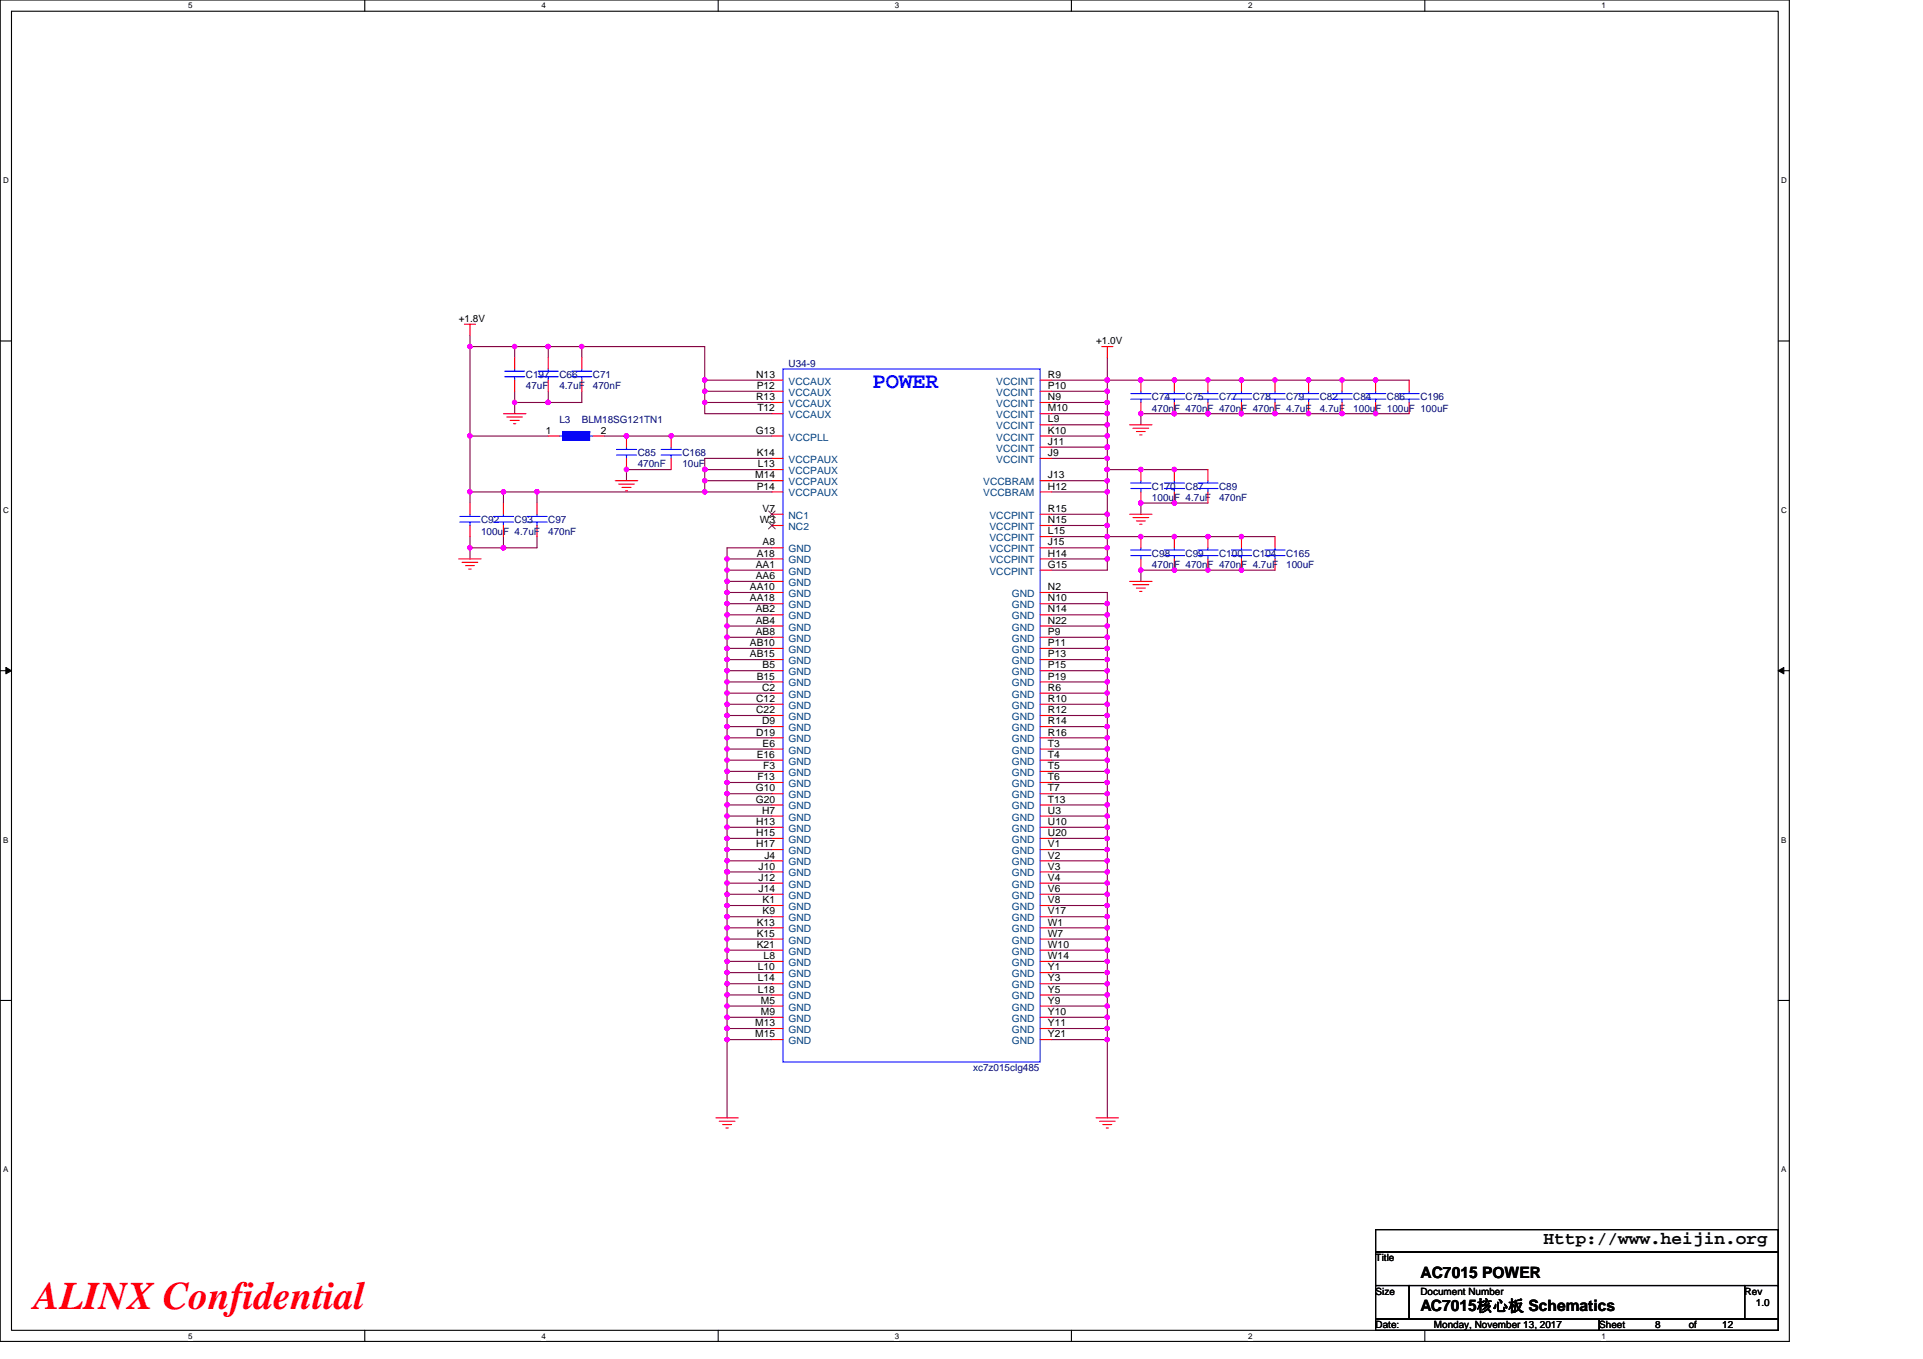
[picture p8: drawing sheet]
<svg xmlns="http://www.w3.org/2000/svg" width="297mm" height="210mm" viewBox="0 0 297 210" stroke-linecap="round" stroke-linejoin="round" font-family="sans-serif">
<path d="M0 0h276.4v207.3h-276.4zM1.8 1.7h272.9v203.8h-272.9z" fill="none" stroke="#000" stroke-width=".17"/>
<g fill="#fff">
<path d="M29.1 .2h.6v1.4h-.6z"/>
<path d="M29.1 205.7h.6v1.4h-.6z"/>
</g>
<path d="M56.3 0v1.7M56.3 205.5v1.8" fill="none" stroke="#000" stroke-width=".17"/>
<g fill="#fff">
<path d="M83.6 .2h.7v1.4h-.7z"/>
<path d="M83.6 205.7h.7v1.4h-.7z"/>
</g>
<path d="M110.9 0v1.7M110.9 205.5v1.8" fill="none" stroke="#000" stroke-width=".17"/>
<g fill="#fff">
<path d="M138.2 .2h.7v1.4h-.7z"/>
<path d="M138.2 205.7h.7v1.4h-.7z"/>
</g>
<path d="M165.5 0v1.7M165.5 205.5v1.8" fill="none" stroke="#000" stroke-width=".17"/>
<g fill="#fff">
<path d="M192.8 .2h.6v1.4h-.6z"/>
<path d="M192.8 205.7h.6v1.4h-.6z"/>
</g>
<path d="M220.1 0v1.7M220.1 205.5v1.8" fill="none" stroke="#000" stroke-width=".17"/>
<g fill="#fff">
<path d="M247.4 .2h.6v1.4h-.6z"/>
<path d="M247.4 205.7h.6v1.4h-.6z"/>
<path d="M.5 27.2h.8v1.4h-.8z"/>
<path d="M275.1 27.2h.9v1.4h-.9z"/>
<path d="M.5 78.1h.8v1.4h-.8z"/>
<path d="M275.1 78.1h.9v1.4h-.9z"/>
</g>
<path d="M0 52.7h1.8M274.7 52.7h1.7" fill="none" stroke="#000" stroke-width=".17"/>
<g fill="#fff">
<path d="M.5 129.1h.8v1.4h-.8z"/>
<path d="M275.1 129.1h.8v1.4h-.8z"/>
</g>
<path d="M0 103.6h1.8M274.7 103.6h1.7" fill="none" stroke="#000" stroke-width=".17"/>
<path d="M.9 103.1l.9 .5-.9 .5zM274.7 103.6l.8-.5v1z" fill="#000" stroke="#000" stroke-width=".15"/>
<g fill="#fff">
<path d="M.5 180h.8v1.4h-.8z"/>
<path d="M275.1 180h.8v1.4h-.8z"/>
</g>
<path d="M0 154.6h1.8M274.7 154.6h1.7M212.5 190h62.2v3.5h-62.2zM212.5 193.5h62.2v5.1h-62.2zM212.5 198.6h5.2v5.2h-5.2zM217.7 198.6h51.8v5.2h-51.8zM269.5 198.6h5.2v5.2h-5.2zM212.5 203.8h34.5v1.7h-34.5zM247 203.8h27.7v1.7h-27.7z" fill="none" stroke="#000" stroke-width=".17"/>
<g fill="none" stroke="#800040" stroke-width=".17">
<path d="M72.6 53.6v13.8h12.1M72.6 51.8v1.8M72.6 53.6h6.9M79.5 53.6h5.2M79.5 53.6v1.7M84.7 53.6v1.7M84.7 53.6h5.2M89.9 53.6v1.7M89.9 53.6h19v5.1h10.3M108.9 58.7v1.8M162.4 58.7h8.6M171 58.7h46.7"/>
<path d="M171 55.3v3.4M171 58.7v1.8M72.6 76h5.2v1.7M72.6 76v1.7M72.6 67.4v8.6M77.8 76h5.1M79.5 62.2h5.2M79.5 62.2v1.7M79.5 60.5v1.7M82.9 76v1.7M82.9 76h26M84.7 60.5v1.7"/>
<path d="M89.9 60.5v1.7h-5.2M93.3 67.4h25.9M103.7 72.6h-6.9v1.7M108.9 76h10.3M108.9 62.2v1.7h10.3M108.9 60.5v1.7h10.3M108.9 60.5h10.3M108.9 72.6h10.3M108.9 74.3h10.3M108.9 74.3v1.7M108.9 72.6v1.7M119.2 70.8h-10.3v1.8"/>
<path d="M162.4 60.5h8.6M162.4 62.2h8.6v1.7M162.4 63.9h8.6M162.4 65.6h8.6M162.4 67.4h8.6M162.4 69.1h8.6M162.4 70.8h8.6v1.8M162.4 74.3h8.6M162.4 76h8.6M162.4 79.5h8.6M171 72.6h15.6M171 63.9v1.7"/>
<path d="M171 67.4v1.7M171 74.3v1.7M171 65.6v1.8M171 79.5v1.7M171 72.6v1.7M171 76v3.5M171 69.1v1.7M171 60.5v1.7M186.6 77.7h-10.4v1.8M217.7 63.9h-41.5v1.7M72.6 84.6h5.2M72.6 84.6v1.8"/>
<path d="M72.6 82.9v1.7M77.8 82.9v1.7M82.9 82.9v1.7h-5.1M112.3 86.4h6.9M112.3 88.1h6.9M112.3 89.8h6.9M112.3 91.5h6.9M112.3 93.3h6.9M112.3 95h6.9M112.3 96.7h6.9M112.3 98.5h6.9M112.3 86.4v1.7"/>
<path d="M112.3 88.1v1.7M112.3 89.8v1.7M112.3 91.5v1.8M112.3 93.3v1.7M112.3 95v1.7M112.3 96.7v1.8M112.3 98.5v1.7M119.2 84.6h-6.9v1.8M162.4 81.2h8.6M162.4 82.9h8.6M162.4 84.6h8.6M162.4 86.4h8.6"/>
<path d="M162.4 91.5h8.6v1.8M162.4 93.3h8.6M162.4 95h8.6M162.4 96.7h8.6M162.4 98.5h8.6M171 82.9h26M171 81.2v1.7M171 84.6v1.8M171 86.4v1.7h-8.6M171 82.9v1.7M171 93.3v1.7M171 95v1.7"/>
<path d="M171 96.7v1.8M171 98.5v1.7M197 88.1h-20.8v1.7M112.3 100.2h6.9M112.3 100.2v1.7M112.3 101.9h6.9M112.3 103.6h6.9M112.3 105.4h6.9M112.3 107.1h6.9M112.3 108.8h6.9M112.3 110.6h6.9M112.3 112.3h6.9"/>
<path d="M112.3 114h6.9M112.3 115.7h6.9M112.3 117.5h6.9M112.3 119.2h6.9M112.3 101.9v1.7M112.3 103.6v1.8M112.3 105.4v1.7M112.3 107.1v1.7M112.3 108.8v1.8M112.3 110.6v1.7M112.3 112.3v1.7M112.3 114v1.7"/>
<path d="M112.3 115.7v1.8M112.3 117.5v1.7M112.3 119.2v1.7M162.4 100.2h8.6M162.4 101.9h8.6M162.4 103.6h8.6M162.4 105.4h8.6M162.4 107.1h8.6M162.4 108.8h8.6M162.4 110.6h8.6M162.4 112.3h8.6M162.4 114h8.6"/>
<path d="M162.4 115.7h8.6M162.4 117.5h8.6M162.4 119.2h8.6M171 100.2v1.7M171 103.6v1.8M171 101.9v1.7M171 110.6v1.7M171 108.8v1.8M171 107.1v1.7M171 105.4v1.7M171 112.3v1.7M171 114v1.7"/>
<path d="M171 115.7v1.8M171 117.5v1.7M171 119.2v1.7M112.3 120.9h6.9M112.3 122.6h6.9M112.3 124.4h6.9M112.3 126.1h6.9M112.3 127.8h6.9M112.3 129.5h6.9M112.3 131.3h6.9M112.3 133h6.9M112.3 134.7h6.9"/>
<path d="M112.3 136.5h6.9M112.3 138.2h6.9M112.3 139.9h6.9M112.3 131.3v1.7M112.3 138.2v1.7M112.3 120.9v1.7M112.3 122.6v1.8M112.3 124.4v1.7M112.3 126.1v1.7M112.3 127.8v1.7M112.3 129.5v1.8M112.3 133v1.7"/>
<path d="M112.3 134.7v1.8M112.3 136.5v1.7M112.3 139.9v1.7M162.4 120.9h8.6M162.4 122.6h8.6M162.4 124.4h8.6M162.4 126.1h8.6M162.4 127.8h8.6M162.4 129.5h8.6M162.4 131.3h8.6M162.4 133h8.6M162.4 134.7h8.6"/>
<path d="M162.4 136.5h8.6M162.4 138.2h8.6M162.4 139.9h8.6M171 120.9v1.7M171 124.4v1.7M171 122.6v1.8M171 131.3v1.7M171 129.5v1.8M171 127.8v1.7M171 126.1v1.7M171 134.7v1.8M171 133v1.7"/>
<path d="M171 136.5v1.7M171 138.2v1.7M171 139.9v3.5M112.3 143.4h6.9M112.3 141.6h6.9M112.3 145.1h6.9M112.3 146.8h6.9M112.3 148.5h6.9M112.3 150.3h6.9M112.3 152h6.9M112.3 153.7h6.9M112.3 155.4h6.9"/>
<path d="M112.3 157.2h6.9M112.3 158.9h6.9M112.3 141.6v1.8M112.3 143.4v3.4M112.3 155.4v1.8M112.3 152v3.4M112.3 146.8v1.7M112.3 158.9v1.7M112.3 148.5v1.8M112.3 150.3v1.7M112.3 157.2v1.7M162.4 141.6h8.6"/>
<path d="M162.4 143.4h8.6M162.4 145.1h8.6M162.4 146.8h8.6M162.4 148.5h8.6M162.4 150.3h8.6M162.4 152h8.6M162.4 153.7h8.6M162.4 155.4h8.6M162.4 157.2h8.6M162.4 158.9h8.6M171 143.4v1.7M171 153.7v1.7"/>
<path d="M171 148.5v5.2M171 145.1v3.4M171 155.4v1.8M171 157.2v1.7M171 158.9v1.7M112.3 160.6h6.9M112.3 160.6v12.1M162.4 160.6h8.6M171 160.6v12.1"/>
</g>
<g fill="#f0f" stroke="#f0f" stroke-width=".17">
<circle cx="84.7" cy="53.5" r=".33"/>
<circle cx="79.5" cy="53.5" r=".33"/>
<circle cx="108.9" cy="62.2" r=".33"/>
<circle cx="108.9" cy="60.4" r=".34"/>
<circle cx="108.9" cy="58.7" r=".34"/>
<circle cx="72.6" cy="76" r=".34"/>
<circle cx="72.6" cy="84.6" r=".34"/>
<circle cx="84.7" cy="62.2" r=".33"/>
<circle cx="79.5" cy="62.2" r=".33"/>
<circle cx="89.9" cy="53.5" r=".33"/>
<circle cx="82.9" cy="76" r=".34"/>
<circle cx="77.8" cy="76" r=".34"/>
<circle cx="77.8" cy="84.6" r=".34"/>
<circle cx="108.9" cy="76" r=".34"/>
<circle cx="108.9" cy="72.5" r=".34"/>
<circle cx="108.9" cy="74.3" r=".34"/>
<circle cx="103.7" cy="67.3" r=".34"/>
<circle cx="96.8" cy="72.5" r=".34"/>
<circle cx="96.8" cy="67.3" r=".34"/>
<circle cx="72.6" cy="67.3" r=".34"/>
<circle cx="72.6" cy="53.5" r=".33"/>
<circle cx="171" cy="58.7" r=".34"/>
<circle cx="171" cy="62.2" r=".33"/>
<circle cx="171" cy="65.6" r=".34"/>
<circle cx="171" cy="63.9" r=".34"/>
<circle cx="171" cy="69.1" r=".34"/>
<circle cx="171" cy="67.3" r=".34"/>
<circle cx="171" cy="70.8" r=".33"/>
<circle cx="171" cy="74.3" r=".34"/>
<circle cx="171" cy="79.4" r=".33"/>
<circle cx="171" cy="82.9" r=".34"/>
<circle cx="171" cy="81.2" r=".34"/>
<circle cx="171" cy="86.4" r=".34"/>
<circle cx="171" cy="84.6" r=".34"/>
<circle cx="171" cy="93.3" r=".34"/>
<circle cx="171" cy="95" r=".34"/>
<circle cx="171" cy="96.7" r=".33"/>
<circle cx="171" cy="100.2" r=".34"/>
<circle cx="171" cy="103.6" r=".34"/>
<circle cx="171" cy="101.9" r=".34"/>
<circle cx="171" cy="110.5" r=".34"/>
<circle cx="171" cy="108.8" r=".34"/>
<circle cx="171" cy="107.1" r=".34"/>
<circle cx="171" cy="105.4" r=".33"/>
<circle cx="171" cy="112.3" r=".34"/>
<circle cx="171" cy="114" r=".33"/>
<circle cx="171" cy="115.7" r=".34"/>
<circle cx="171" cy="117.5" r=".34"/>
<circle cx="171" cy="120.9" r=".34"/>
<circle cx="171" cy="124.4" r=".34"/>
<circle cx="171" cy="122.6" r=".33"/>
<circle cx="171" cy="131.3" r=".33"/>
<circle cx="171" cy="129.5" r=".34"/>
<circle cx="171" cy="127.8" r=".34"/>
<circle cx="171" cy="126.1" r=".34"/>
<circle cx="171" cy="138.2" r=".34"/>
<circle cx="171" cy="134.7" r=".34"/>
<circle cx="171" cy="133" r=".34"/>
<circle cx="171" cy="119.2" r=".34"/>
<circle cx="207.3" cy="58.7" r=".34"/>
<circle cx="202.1" cy="58.7" r=".34"/>
<circle cx="196.9" cy="58.7" r=".34"/>
<circle cx="191.7" cy="58.7" r=".34"/>
<circle cx="186.6" cy="58.7" r=".34"/>
<circle cx="181.4" cy="58.7" r=".34"/>
<circle cx="176.2" cy="58.7" r=".34"/>
<circle cx="207.3" cy="63.9" r=".34"/>
<circle cx="202.1" cy="63.9" r=".34"/>
<circle cx="191.7" cy="63.9" r=".34"/>
<circle cx="186.6" cy="63.9" r=".34"/>
<circle cx="181.4" cy="63.9" r=".34"/>
<circle cx="176.2" cy="63.9" r=".34"/>
<circle cx="181.4" cy="72.5" r=".34"/>
<circle cx="176.2" cy="72.5" r=".34"/>
<circle cx="171" cy="72.5" r=".34"/>
<circle cx="181.4" cy="77.7" r=".34"/>
<circle cx="191.7" cy="82.9" r=".34"/>
<circle cx="181.4" cy="82.9" r=".34"/>
<circle cx="176.2" cy="82.9" r=".34"/>
<circle cx="186.6" cy="82.9" r=".34"/>
<circle cx="176.2" cy="88.1" r=".33"/>
<circle cx="186.6" cy="88.1" r=".33"/>
<circle cx="191.8" cy="88.1" r=".33"/>
<circle cx="181.4" cy="88.1" r=".33"/>
<circle cx="196.9" cy="63.9" r=".34"/>
<circle cx="171" cy="98.4" r=".34"/>
<circle cx="171" cy="76" r=".34"/>
<circle cx="171" cy="60.4" r=".34"/>
<circle cx="171" cy="136.4" r=".34"/>
<circle cx="212.5" cy="58.7" r=".34"/>
<circle cx="212.5" cy="63.9" r=".34"/>
<circle cx="112.3" cy="100.2" r=".34"/>
<circle cx="112.3" cy="101.9" r=".34"/>
<circle cx="112.3" cy="103.6" r=".34"/>
<circle cx="112.3" cy="131.3" r=".33"/>
<circle cx="112.3" cy="138.2" r=".34"/>
<circle cx="112.3" cy="141.6" r=".34"/>
<circle cx="112.3" cy="105.4" r=".33"/>
<circle cx="112.3" cy="107.1" r=".34"/>
<circle cx="112.3" cy="108.8" r=".34"/>
<circle cx="112.3" cy="110.5" r=".34"/>
<circle cx="112.3" cy="112.3" r=".34"/>
<circle cx="112.3" cy="114" r=".33"/>
<circle cx="112.3" cy="115.7" r=".34"/>
<circle cx="112.3" cy="117.5" r=".34"/>
<circle cx="112.3" cy="119.2" r=".34"/>
<circle cx="112.3" cy="120.9" r=".34"/>
<circle cx="112.3" cy="122.6" r=".33"/>
<circle cx="112.3" cy="124.4" r=".34"/>
<circle cx="112.3" cy="126.1" r=".34"/>
<circle cx="112.3" cy="127.8" r=".34"/>
<circle cx="112.3" cy="129.5" r=".34"/>
<circle cx="112.3" cy="86.4" r=".34"/>
<circle cx="112.3" cy="88.1" r=".33"/>
<circle cx="112.3" cy="133" r=".34"/>
<circle cx="112.3" cy="89.8" r=".34"/>
<circle cx="112.3" cy="91.5" r=".34"/>
<circle cx="112.3" cy="134.7" r=".34"/>
<circle cx="112.3" cy="93.3" r=".34"/>
<circle cx="112.3" cy="136.4" r=".34"/>
<circle cx="112.3" cy="95" r=".34"/>
<circle cx="112.3" cy="139.9" r=".33"/>
<circle cx="112.3" cy="96.7" r=".33"/>
<circle cx="112.3" cy="98.4" r=".34"/>
<circle cx="112.3" cy="160.6" r=".34"/>
<circle cx="112.3" cy="145.1" r=".34"/>
<circle cx="112.3" cy="148.5" r=".33"/>
<circle cx="112.3" cy="150.3" r=".34"/>
<circle cx="112.3" cy="152" r=".34"/>
<circle cx="112.3" cy="153.7" r=".34"/>
<circle cx="112.3" cy="158.9" r=".34"/>
<circle cx="112.3" cy="143.4" r=".34"/>
<circle cx="112.3" cy="155.4" r=".34"/>
<circle cx="112.3" cy="146.8" r=".34"/>
<circle cx="112.3" cy="157.2" r=".33"/>
<circle cx="171" cy="139.9" r=".33"/>
<circle cx="171" cy="141.6" r=".34"/>
<circle cx="171" cy="143.4" r=".34"/>
<circle cx="171" cy="146.8" r=".34"/>
<circle cx="171" cy="150.3" r=".34"/>
<circle cx="171" cy="152" r=".34"/>
<circle cx="171" cy="158.9" r=".34"/>
<circle cx="171" cy="160.6" r=".34"/>
<circle cx="171" cy="153.7" r=".34"/>
<circle cx="171" cy="148.5" r=".33"/>
<circle cx="171" cy="145.1" r=".34"/>
<circle cx="171" cy="155.4" r=".34"/>
<circle cx="171" cy="157.2" r=".33"/>
<circle cx="176.2" cy="77.7" r=".34"/>
</g>
<g fill="none" stroke="#f00" stroke-width=".17">
<path d="M71.7 50.1h1.7M72.6 50.1v1.7M79.5 55.3v1.7M79.5 58.7v1.8M84.7 55.3v1.7M84.7 58.7v1.8M89.9 55.3v1.7M89.9 58.7v1.8M119.2 58.7h1.7M160.7 58.7h1.7M170.2 53.6h1.7M171 53.6v1.7"/>
<path d="M176.2 58.7v1.8M181.4 58.7v1.8M186.6 58.7v1.8M191.8 58.7v1.8M197 58.7v1.8M202.1 58.7v1.8M207.3 58.7v1.8M212.5 58.7v1.8M217.7 58.7v1.8M72.6 77.7v1.8M77.8 63.9h3.4M77.8 77.7v1.8"/>
<path d="M78.3 64.4h2.4M78.8 65h1.4M79.3 65.5h.4M82.9 77.7v1.8M84.7 67.4h1.7M91.6 67.4h1.7M95 74.3h3.5M95.6 74.8h2.4M96.1 75.3h1.4M96.6 75.8h.3M96.8 67.4v1.7M96.8 70.8v1.8"/>
<path d="M103.7 67.4v1.7M103.7 70.8v1.8M119.2 60.5h1.7M119.2 62.2h1.7M119.2 63.9h1.7M119.2 70.8h1.7M119.2 72.6h1.7M119.2 74.3h1.7M119.2 76h1.7M119.2 79.5h1.7M119.2 67.4h1.7M160.7 76h1.7"/>
<path d="M160.7 74.3h1.7M160.7 70.8h1.7M160.7 69.1h1.7M160.7 67.4h1.7M160.7 65.6h1.7M160.7 63.9h1.7M160.7 62.2h1.7M160.7 60.5h1.7M160.7 79.5h1.7M174.5 65.6h3.4M174.5 79.5h3.4M175 66.2h2.4"/>
<path d="M175 80h2.4M175.5 66.7h1.4M176 67.2h.4M176.2 72.6v1.7M176.2 76v1.7M176.2 62.2v1.7M181.4 72.6v1.7M181.4 76v1.7M181.4 62.2v1.7M186.6 62.2v1.7M186.6 72.6v1.7M186.6 76v1.7"/>
<path d="M191.8 62.2v1.7M197 62.2v1.7M202.1 62.2v1.7M207.3 62.2v1.7M212.5 62.2v1.7M217.7 62.2v1.7M70.9 86.4h3.4M71.4 86.9h2.4M71.9 87.4h1.4M72.4 87.9h.4M72.6 81.2v1.7M77.8 81.2v1.7"/>
<path d="M82.9 81.2v1.7M119.2 84.6h1.7M119.2 86.4h1.7M119.2 88.1h1.7M119.2 89.8h1.7M119.2 91.5h1.7M119.2 93.3h1.7M119.2 95h1.7M119.2 96.7h1.7M119.2 98.5h1.7M119.2 81.2h1.7M160.7 88.1h1.7"/>
<path d="M160.7 86.4h1.7M160.7 84.6h1.7M160.7 82.9h1.7M160.7 81.2h1.7M160.7 91.5h1.7M160.7 93.3h1.7M160.7 95h1.7M160.7 96.7h1.7M160.7 98.5h1.7M174.5 89.8h3.4M175 90.3h2.4M175.5 80.5h1.4"/>
<path d="M175.5 90.9h1.4M176 81h.4M176 91.4h.4M176.2 82.9v1.7M176.2 86.4v1.7M181.4 82.9v1.7M181.4 86.4v1.7M186.6 82.9v1.7M186.6 86.4v1.7M191.8 82.9v1.7M191.8 86.4v1.7M197 82.9v1.7"/>
<path d="M197 86.4v1.7M119.2 100.2h1.7M119.2 101.9h1.7M119.2 103.6h1.7M119.2 105.4h1.7M119.2 107.1h1.7M119.2 108.8h1.7M119.2 110.6h1.7M119.2 112.3h1.7M119.2 114h1.7M119.2 115.7h1.7M119.2 117.5h1.7"/>
<path d="M119.2 119.2h1.7M160.7 100.2h1.7M160.7 101.9h1.7M160.7 103.6h1.7M160.7 105.4h1.7M160.7 107.1h1.7M160.7 108.8h1.7M160.7 110.6h1.7M160.7 112.3h1.7M160.7 114h1.7M160.7 115.7h1.7M160.7 117.5h1.7"/>
<path d="M160.7 119.2h1.7M119.2 120.9h1.7M119.2 122.6h1.7M119.2 124.4h1.7M119.2 126.1h1.7M119.2 127.8h1.7M119.2 129.5h1.7M119.2 131.3h1.7M119.2 133h1.7M119.2 134.7h1.7M119.2 136.5h1.7M119.2 138.2h1.7"/>
<path d="M119.2 139.9h1.7M160.7 120.9h1.7M160.7 122.6h1.7M160.7 124.4h1.7M160.7 126.1h1.7M160.7 127.8h1.7M160.7 129.5h1.7M160.7 131.3h1.7M160.7 133h1.7M160.7 134.7h1.7M160.7 136.5h1.7M160.7 138.2h1.7"/>
<path d="M160.7 139.9h1.7M119.2 141.6h1.7M119.2 143.4h1.7M119.2 145.1h1.7M119.2 146.8h1.7M119.2 148.5h1.7M119.2 150.3h1.7M119.2 152h1.7M119.2 153.7h1.7M119.2 155.4h1.7M119.2 157.2h1.7M119.2 158.9h1.7"/>
<path d="M160.7 141.6h1.7M160.7 143.4h1.7M160.7 145.1h1.7M160.7 146.8h1.7M160.7 148.5h1.7M160.7 150.3h1.7M160.7 152h1.7M160.7 153.7h1.7M160.7 155.4h1.7M160.7 157.2h1.7M160.7 158.9h1.7M110.6 172.7h3.4"/>
<path d="M111.1 173.2h2.4M111.6 173.8h1.4M112.1 174.3h.4M119.2 160.6h1.7M160.7 160.6h1.7M169.3 172.7h3.5M169.8 173.2h2.5M170.3 173.8h1.4M170.9 174.3h.3"/>
</g>
<g fill="none" stroke="#00f" stroke-width=".17">
<path d="M78 58.2h3M78 57.4h3M79.5 57v.4M79.5 58.2v.5M83.1 58.2h3.1M83.1 57.4h3.1M84.7 57v.4M84.7 58.2v.5M88.3 58.2h3.1M88.3 57.4h3.1M89.9 57v.4M89.9 58.2v.5"/>
<path d="M120.9 57h39.8v107.1h-39.8zM71 79.8h3.1M72.6 79.5v.3M76.2 79.8h3.1M77.8 79.5v.3M81.4 79.8h3.1M82.9 79.5v.3M86.4 67.4h.5M91.1 67.4h.5M95.2 70.3h3.1M95.2 69.4h3.1M96.8 69.1v.3"/>
<path d="M96.8 70.3v.5M102.1 70.3h3.1M102.1 69.4h3.1M103.7 69.1v.3M103.7 70.3v.5M174.7 75.5h3.1M174.7 74.6h3.1M174.7 61.7h3.1M174.7 60.8h3.1M176.2 74.3v.3M176.2 75.5v.5M176.2 60.5v.3"/>
<path d="M176.2 61.7v.5M179.8 75.5h3.2M179.8 74.6h3.2M179.8 61.7h3.2M179.8 60.8h3.2M181.4 74.3v.3M181.4 75.5v.5M181.4 60.5v.3M181.4 61.7v.5M185 61.7h3.1M185 60.8h3.1M185 75.5h3.1"/>
<path d="M185 74.6h3.1M186.6 60.5v.3M186.6 61.7v.5M186.6 74.3v.3M186.6 75.5v.5M190.2 61.7h3.1M190.2 60.8h3.1M191.8 60.5v.3M191.8 61.7v.5M195.4 61.7h3.1M195.4 60.8h3.1M197 60.5v.3"/>
<path d="M197 61.7v.5M200.6 61.7h3.1M200.6 60.8h3.1M202.1 60.5v.3M202.1 61.7v.5M205.8 61.7h3.1M205.8 60.8h3.1M207.3 60.5v.3M207.3 61.7v.5M210.9 61.7h3.2M210.9 60.8h3.2M212.5 60.5v.3"/>
<path d="M212.5 61.7v.5M216.1 61.7h3.1M216.1 60.8h3.1M217.7 60.5v.3M217.7 61.7v.5M71 80.7h3.1M72.6 80.7v.5M76.2 80.7h3.1M77.8 80.7v.5M81.4 80.7h3.1M82.9 80.7v.5M174.7 85.9h3.1"/>
<path d="M174.7 85h3.1M176.2 84.6v.4M176.2 85.9v.5M179.8 85.9h3.2M179.8 85h3.2M181.4 84.6v.4M181.4 85.9v.5M185 85.9h3.1M185 85h3.1M186.6 84.6v.4M186.6 85.9v.5M190.2 85.9h3.1"/>
<path d="M190.2 85h3.1M191.8 84.6v.4M191.8 85.9v.5M195.4 85.9h3.1M195.4 85h3.1M197 84.6v.4M197 85.9v.5"/>
</g>
<path d="M86.9 66.7v1.4h4.2v-1.4z" fill-rule="evenodd" fill="#00f" stroke="#00f" stroke-width=".17"/>
<path d="M118.7 79l1.1 1M119.7 79l-1 1M118.7 80.7l1.1 1M119.7 80.7l-1 1" fill="none" stroke="#804000" stroke-width=".15"/>
<text font-size="6" fill="#f00" x="5.2" y="202.3">ALINX Confidential</text>
<text font-size="3.5" fill="#00f" x="134.8" y="59.9">POWER</text>
<text font-size="2.8" x="238.4" y="192.3">Http://www.heijin.org</text>
<g font-size="2.4">
<text x="219.4" y="197.4">AC7015 POWER</text>
<text x="219.4" y="202.6">AC7015核心板 Schematics</text>
</g>
<g font-size="1.5">
<text x="70.9" y="49.8">+1.8V</text>
<text x="169.3" y="53.2">+1.0V</text>
<text x="116.8" y="58.4">N13</text>
<text x="161.9" y="58.4">R9</text>
<text x="116.8" y="61.8">R13</text>
<text x="116.9" y="60.1">P12</text>
<text x="117" y="63.6">T12</text>
<text x="161.9" y="65.3">L9</text>
<text x="161.9" y="63.6">M10</text>
<text x="161.9" y="61.8">N9</text>
<text x="161.9" y="60.1">P10</text>
<text x="84.3" y="67">1</text>
<text x="92.8" y="67">2</text>
<text x="116.7" y="67">G13</text>
<text x="116.9" y="70.5">K14</text>
<text x="161.9" y="70.5">J9</text>
<text x="161.9" y="68.7">J11</text>
<text x="161.9" y="67">K10</text>
<text x="116.6" y="73.9">M14</text>
<text x="116.9" y="75.6">P14</text>
<text x="117.1" y="72.2">L13</text>
<text x="161.9" y="75.6">H12</text>
<text x="161.9" y="73.9">J13</text>
<text x="117.3" y="80.8">W3</text>
<text x="117.8" y="79.1">V7</text>
<text x="161.9" y="82.6">L15</text>
<text x="161.9" y="80.8">N15</text>
<text x="161.9" y="79.1">R15</text>
<text x="116.7" y="87.7">AA1</text>
<text x="116.7" y="89.5">AA6</text>
<text x="116.9" y="86">A18</text>
<text x="117.8" y="84.3">A8</text>
<text x="161.9" y="87.7">G15</text>
<text x="161.9" y="86">H14</text>
<text x="161.9" y="84.3">J15</text>
<text x="115.8" y="91.2">AA10</text>
<text x="115.8" y="92.9">AA18</text>
<text x="116.7" y="94.6">AB2</text>
<text x="161.9" y="91.2">N2</text>
<text x="161.9" y="92.9">N10</text>
<text x="161.9" y="94.6">N14</text>
<text x="115.8" y="99.8">AB10</text>
<text x="115.8" y="101.6">AB15</text>
<text x="116.7" y="96.4">AB4</text>
<text x="116.7" y="98.1">AB8</text>
<text x="161.9" y="96.4">N22</text>
<text x="161.9" y="98.1">P9</text>
<text x="161.9" y="99.8">P11</text>
<text x="161.9" y="101.6">P13</text>
<text x="116.9" y="105">B15</text>
<text x="117.7" y="106.7">C2</text>
<text x="117.8" y="103.3">B5</text>
<text x="161.9" y="103.3">P15</text>
<text x="161.9" y="105">P19</text>
<text x="161.9" y="106.7">R6</text>
<text x="116.8" y="108.5">C12</text>
<text x="116.8" y="110.2">C22</text>
<text x="116.8" y="113.6">D19</text>
<text x="117.7" y="111.9">D9</text>
<text x="161.9" y="108.5">R10</text>
<text x="161.9" y="110.2">R12</text>
<text x="161.9" y="111.9">R14</text>
<text x="161.9" y="113.6">R16</text>
<text x="116.9" y="117.1">E16</text>
<text x="117.8" y="115.4">E6</text>
<text x="117.9" y="118.8">F3</text>
<text x="161.9" y="115.4">T3</text>
<text x="161.9" y="117.1">T4</text>
<text x="161.9" y="118.8">T5</text>
<text x="116.7" y="122.3">G10</text>
<text x="116.7" y="124">G20</text>
<text x="117" y="120.5">F13</text>
<text x="117.7" y="125.7">H7</text>
<text x="161.9" y="120.5">T6</text>
<text x="161.9" y="122.3">T7</text>
<text x="161.9" y="124">T13</text>
<text x="161.9" y="125.7">U3</text>
<text x="116.8" y="127.5">H13</text>
<text x="116.8" y="129.2">H15</text>
<text x="116.8" y="130.9">H17</text>
<text x="161.9" y="127.5">U10</text>
<text x="161.9" y="129.2">U20</text>
<text x="161.9" y="130.9">V1</text>
<text x="117.2" y="134.4">J10</text>
<text x="117.2" y="136.1">J12</text>
<text x="117.2" y="137.8">J14</text>
<text x="118.1" y="132.7">J4</text>
<text x="161.9" y="132.7">V2</text>
<text x="161.9" y="134.4">V3</text>
<text x="161.9" y="136.1">V4</text>
<text x="161.9" y="137.8">V6</text>
<text x="116.9" y="143">K13</text>
<text x="117.8" y="139.6">K1</text>
<text x="117.8" y="141.3">K9</text>
<text x="161.9" y="139.6">V8</text>
<text x="161.9" y="141.3">V17</text>
<text x="161.9" y="143">W1</text>
<text x="116.9" y="144.7">K15</text>
<text x="116.9" y="146.5">K21</text>
<text x="117.1" y="149.9">L10</text>
<text x="118" y="148.2">L8</text>
<text x="161.9" y="144.7">W7</text>
<text x="161.9" y="146.5">W10</text>
<text x="161.9" y="148.2">W14</text>
<text x="161.9" y="149.9">Y1</text>
<text x="117.1" y="151.6">L14</text>
<text x="117.1" y="153.4">L18</text>
<text x="117.5" y="155.1">M5</text>
<text x="161.9" y="151.6">Y3</text>
<text x="161.9" y="153.4">Y5</text>
<text x="161.9" y="155.1">Y9</text>
<text x="116.6" y="158.6">M13</text>
<text x="116.6" y="160.3">M15</text>
<text x="117.5" y="156.8">M9</text>
<text x="161.9" y="156.8">Y10</text>
<text x="161.9" y="158.6">Y11</text>
<text x="161.9" y="160.3">Y21</text>
<text x="212.5" y="194.9">Title</text>
<text x="212.5" y="200">Size</text>
<text x="219.4" y="200">Document Number</text>
<text x="269.5" y="200">Rev</text>
<text x="271.2" y="201.8">1.0</text>
<text x="212.5" y="205.2">Date:</text>
<text x="221.5" y="205.2">Monday, November 13, 2017</text>
<text x="247" y="205.2">Sheet</text>
<text x="255.7" y="205.2">8</text>
<text x="260.9" y="205.2">of</text>
<text x="266" y="205.2">12</text>
</g>
<g font-size="1.5" fill="#000080">
<text x="81.2" y="58.4">C197</text>
<text x="86.4" y="58.4">C66</text>
<text x="91.6" y="58.4">C71</text>
<text x="121.8" y="56.7">U34-9</text>
<text x="81.2" y="60.1">47uF</text>
<text x="86.4" y="65.3">L3</text>
<text x="86.4" y="60.1">4.7uF</text>
<text x="89.9" y="65.3">BLM18SG121TN1</text>
<text x="91.6" y="60.1">470nF</text>
<text x="177.9" y="61.8">C74</text>
<text x="177.9" y="63.6">470nF 470nF 470nF 470nF 4.7uF</text>
<text x="183.1" y="61.8">C75</text>
<text x="188.3" y="61.8">C77</text>
<text x="193.5" y="61.8">C78</text>
<text x="198.7" y="61.8">C79</text>
<text x="203.9" y="61.8">C82</text>
<text x="203.9" y="63.6">4.7uF</text>
<text x="209" y="61.8">C84</text>
<text x="209" y="63.6">100uF 100uF 100uF</text>
<text x="214.2" y="61.8">C86</text>
<text x="219.4" y="61.8">C196</text>
<text x="98.5" y="70.5">C85</text>
<text x="105.4" y="70.5">C168</text>
<text x="98.5" y="72.2">470nF</text>
<text x="105.4" y="72.2">10uF</text>
<text x="177.9" y="75.7">C170</text>
<text x="177.9" y="77.4">100uF 4.7uF</text>
<text x="183.1" y="75.7">C87</text>
<text x="188.3" y="75.7">C89</text>
<text x="188.3" y="77.4">470nF</text>
<text x="74.3" y="80.9">C92</text>
<text x="74.3" y="82.6">100uF 4.7uF</text>
<text x="79.5" y="80.9">C93</text>
<text x="84.7" y="80.9">C97</text>
<text x="84.7" y="82.6">470nF</text>
<text x="177.9" y="86">C98</text>
<text x="177.9" y="87.8">470nF 470nF 470nF 4.7uF</text>
<text x="183.1" y="86">C99</text>
<text x="188.3" y="86">C100</text>
<text x="193.5" y="86">C104</text>
<text x="198.7" y="86">C165</text>
<text x="198.7" y="87.8">100uF</text>
<text x="150.3" y="165.5">xc7z015clg485</text>
</g>
<g font-size="1.5" fill="#004080">
<text x="121.8" y="59.4">VCCAUX</text>
<text x="153.9" y="59.4">VCCINT</text>
<text x="121.8" y="61.2">VCCAUX</text>
<text x="121.8" y="62.9">VCCAUX</text>
<text x="121.8" y="64.6">VCCAUX</text>
<text x="153.9" y="64.6">VCCINT</text>
<text x="153.9" y="62.9">VCCINT</text>
<text x="153.9" y="61.2">VCCINT</text>
<text x="121.8" y="71.5">VCCPAUX</text>
<text x="121.8" y="68.1">VCCPLL</text>
<text x="153.9" y="71.5">VCCINT</text>
<text x="153.9" y="69.8">VCCINT</text>
<text x="153.9" y="68.1">VCCINT</text>
<text x="153.9" y="66.3">VCCINT</text>
<text x="121.8" y="73.3">VCCPAUX</text>
<text x="121.8" y="75">VCCPAUX</text>
<text x="121.8" y="76.7">VCCPAUX</text>
<text x="151.9" y="76.7">VCCBRAM</text>
<text x="151.9" y="75">VCCBRAM</text>
<text x="121.8" y="80.2">NC1</text>
<text x="121.8" y="81.9">NC2</text>
<text x="152.8" y="83.6">VCCPINT</text>
<text x="152.8" y="81.9">VCCPINT</text>
<text x="152.8" y="80.2">VCCPINT</text>
<text x="121.8" y="85.3">GND</text>
<text x="121.8" y="87.1">GND</text>
<text x="121.8" y="88.8">GND</text>
<text x="152.8" y="88.8">VCCPINT</text>
<text x="152.8" y="87.1">VCCPINT</text>
<text x="152.8" y="85.3">VCCPINT</text>
<text x="121.8" y="90.5">GND</text>
<text x="121.8" y="92.2">GND</text>
<text x="121.8" y="94">GND</text>
<text x="121.8" y="95.7">GND</text>
<text x="156.3" y="92.2">GND</text>
<text x="156.3" y="94">GND</text>
<text x="156.3" y="95.7">GND</text>
<text x="121.8" y="97.4">GND</text>
<text x="121.8" y="99.2">GND</text>
<text x="121.8" y="100.9">GND</text>
<text x="156.3" y="97.4">GND</text>
<text x="156.3" y="99.2">GND</text>
<text x="156.3" y="100.9">GND</text>
<text x="121.8" y="102.6">GND</text>
<text x="121.8" y="104.3">GND</text>
<text x="121.8" y="106.1">GND</text>
<text x="121.8" y="107.8">GND</text>
<text x="156.3" y="102.6">GND</text>
<text x="156.3" y="104.3">GND</text>
<text x="156.3" y="106.1">GND</text>
<text x="156.3" y="107.8">GND</text>
<text x="121.8" y="109.5">GND</text>
<text x="121.8" y="111.3">GND</text>
<text x="121.8" y="113">GND</text>
<text x="156.3" y="109.5">GND</text>
<text x="156.3" y="111.3">GND</text>
<text x="156.3" y="113">GND</text>
<text x="121.8" y="114.7">GND</text>
<text x="121.8" y="116.4">GND</text>
<text x="121.8" y="118.2">GND</text>
<text x="121.8" y="119.9">GND</text>
<text x="156.3" y="114.7">GND</text>
<text x="156.3" y="116.4">GND</text>
<text x="156.3" y="118.2">GND</text>
<text x="156.3" y="119.9">GND</text>
<text x="121.8" y="121.6">GND</text>
<text x="121.8" y="123.3">GND</text>
<text x="121.8" y="125.1">GND</text>
<text x="156.3" y="121.6">GND</text>
<text x="156.3" y="123.3">GND</text>
<text x="156.3" y="125.1">GND</text>
<text x="121.8" y="126.8">GND</text>
<text x="121.8" y="128.5">GND</text>
<text x="121.8" y="130.2">GND</text>
<text x="121.8" y="132">GND</text>
<text x="156.3" y="126.8">GND</text>
<text x="156.3" y="128.5">GND</text>
<text x="156.3" y="130.2">GND</text>
<text x="156.3" y="132">GND</text>
<text x="121.8" y="133.7">GND</text>
<text x="121.8" y="135.4">GND</text>
<text x="121.8" y="137.2">GND</text>
<text x="156.3" y="133.7">GND</text>
<text x="156.3" y="135.4">GND</text>
<text x="156.3" y="137.2">GND</text>
<text x="121.8" y="138.9">GND</text>
<text x="121.8" y="140.6">GND</text>
<text x="121.8" y="142.3">GND</text>
<text x="156.3" y="138.9">GND</text>
<text x="156.3" y="140.6">GND</text>
<text x="156.3" y="142.3">GND</text>
<text x="121.8" y="144.1">GND</text>
<text x="121.8" y="145.8">GND</text>
<text x="121.8" y="147.5">GND</text>
<text x="121.8" y="149.2">GND</text>
<text x="156.3" y="144.1">GND</text>
<text x="156.3" y="145.8">GND</text>
<text x="156.3" y="147.5">GND</text>
<text x="156.3" y="149.2">GND</text>
<text x="121.8" y="151">GND</text>
<text x="121.8" y="152.7">GND</text>
<text x="121.8" y="154.4">GND</text>
<text x="156.3" y="151">GND</text>
<text x="156.3" y="152.7">GND</text>
<text x="156.3" y="154.4">GND</text>
<text x="121.8" y="156.1">GND</text>
<text x="121.8" y="157.9">GND</text>
<text x="121.8" y="159.6">GND</text>
<text x="121.8" y="161.3">GND</text>
<text x="156.3" y="156.1">GND</text>
<text x="156.3" y="157.9">GND</text>
<text x="156.3" y="159.6">GND</text>
<text x="156.3" y="161.3">GND</text>
</g>
<g font-size="1.2">
<text x="29.1" y="1.3">5</text>
<text x="83.6" y="1.3">4</text>
<text x="138.2" y="1.3">3</text>
<text x="192.8" y="1.3">2</text>
<text x="247.4" y="1.3">1</text>
<text x=".5" y="28.3">D</text>
<text x="275.1" y="28.3">D</text>
<text x=".5" y="79.2">C</text>
<text x="275.1" y="79.2">C</text>
<text x=".5" y="130.2">B</text>
<text x="275.1" y="130.2">B</text>
<text x=".5" y="181.1">A</text>
<text x="275.1" y="181.1">A</text>
<text x="29.1" y="206.8">5</text>
<text x="83.6" y="206.8">4</text>
<text x="138.2" y="206.8">3</text>
<text x="192.8" y="206.8">2</text>
<text x="247.4" y="206.8">1</text>
</g>
</svg>
